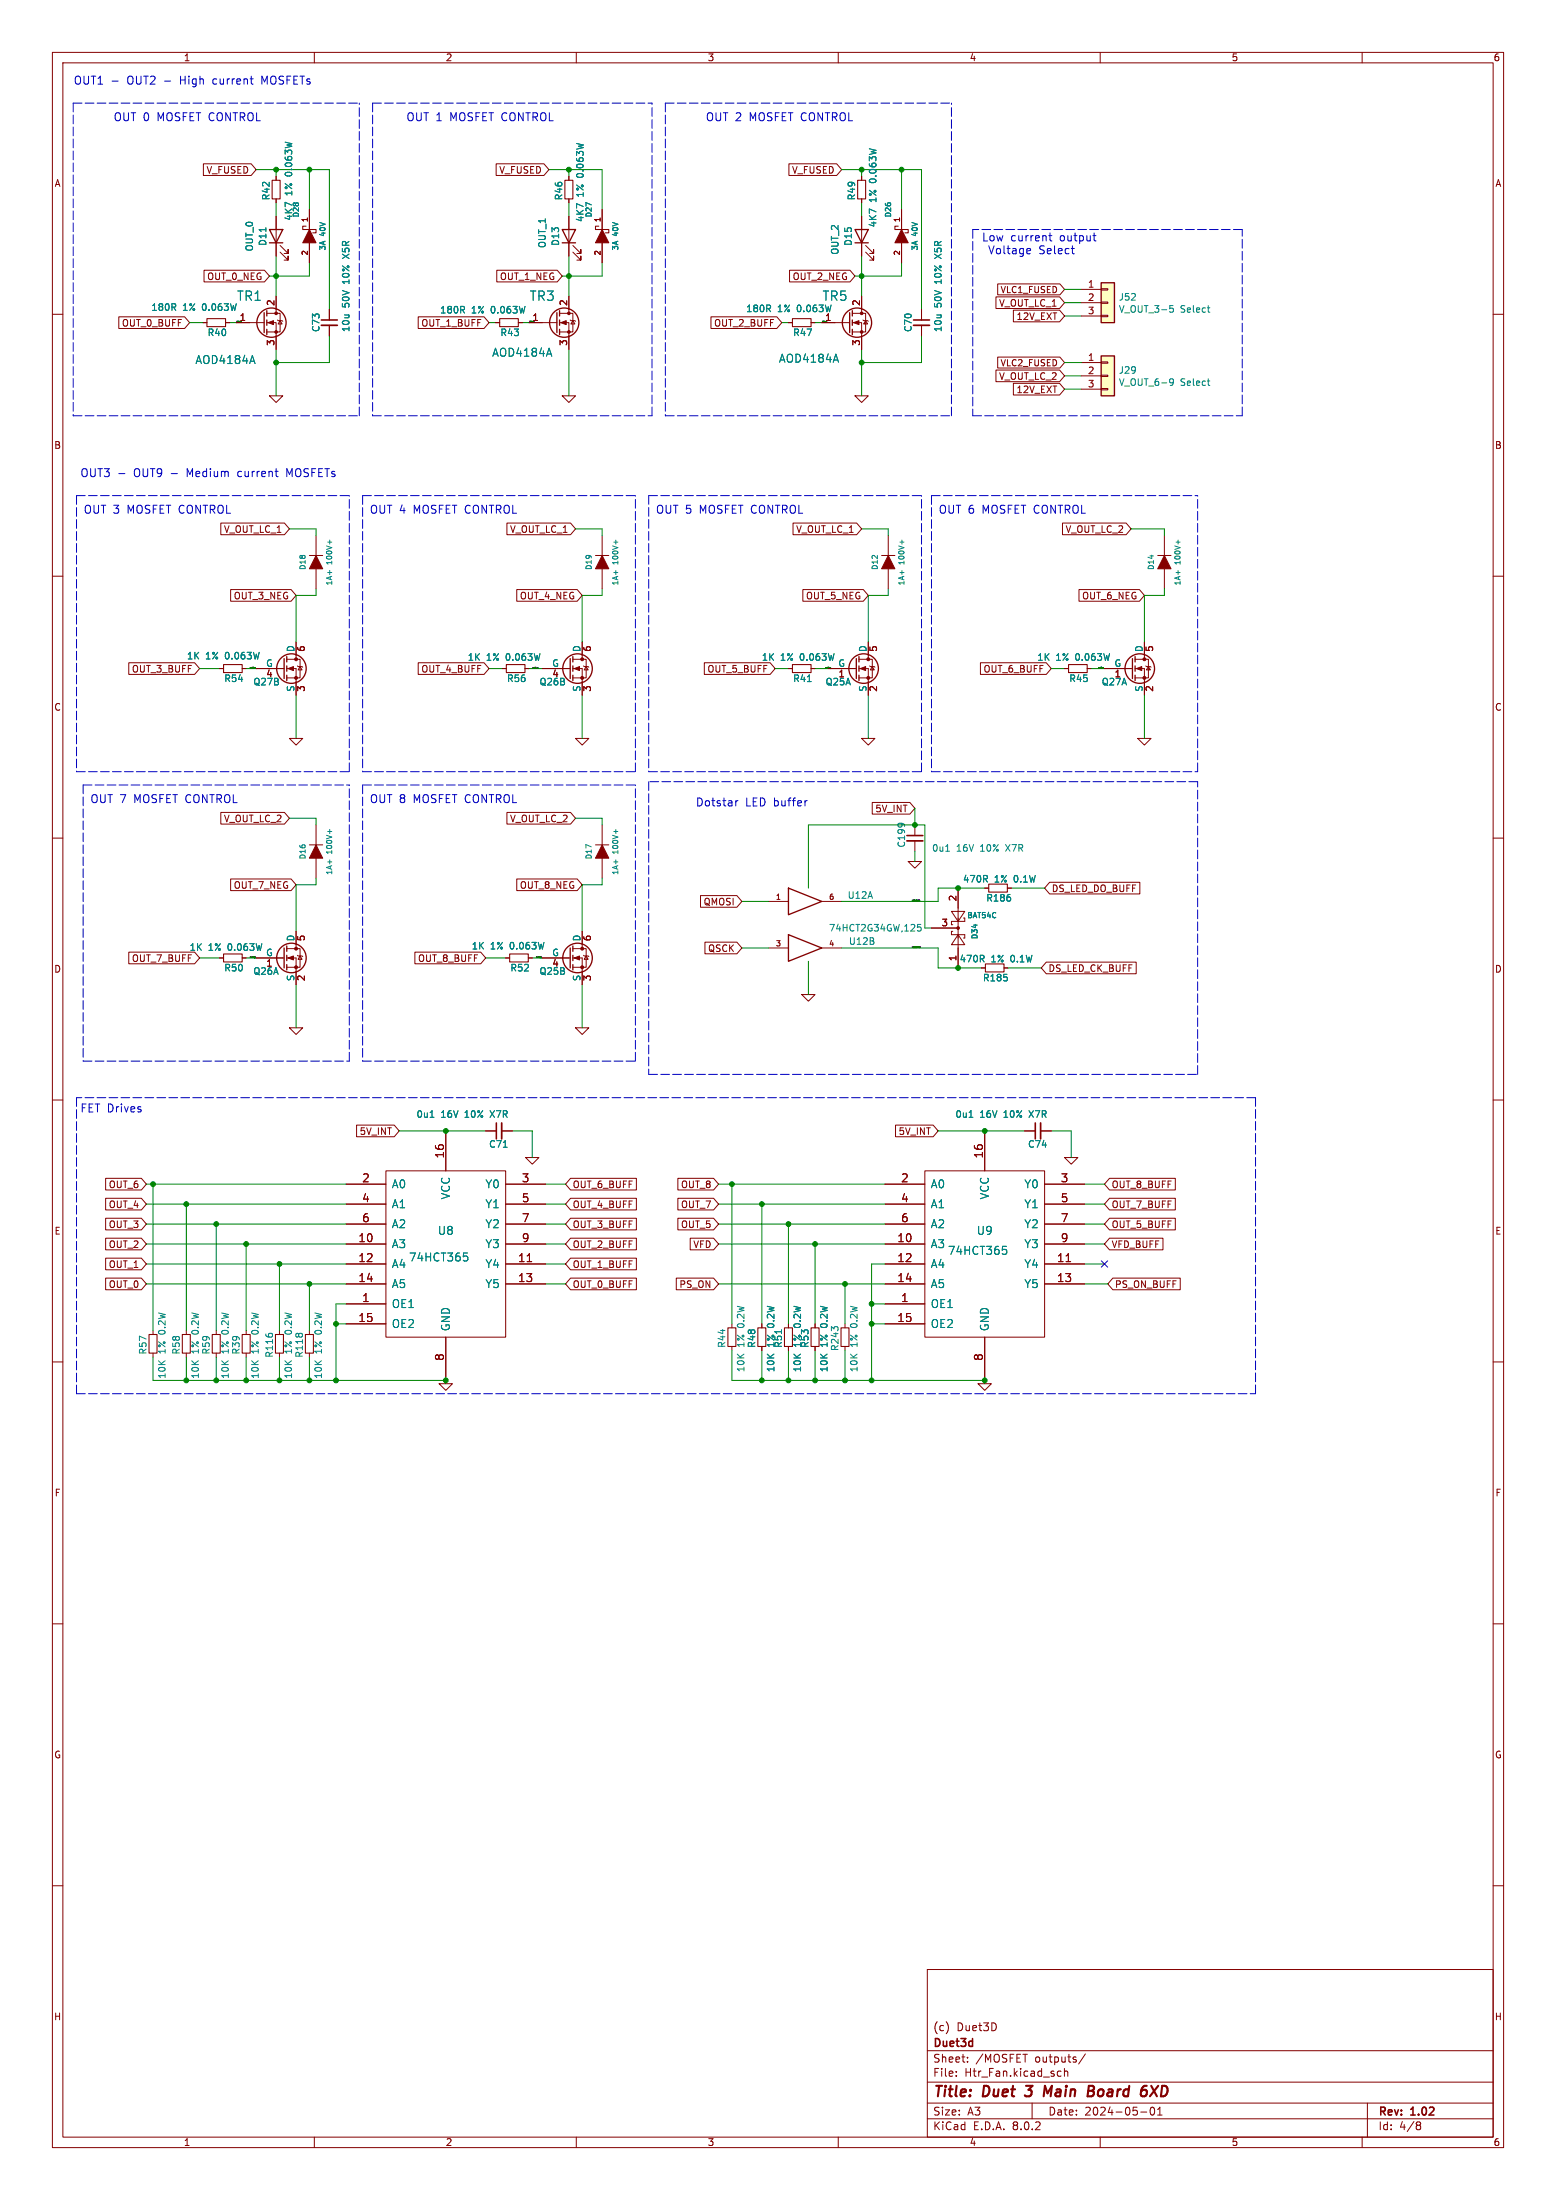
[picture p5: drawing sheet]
<svg xmlns="http://www.w3.org/2000/svg" width="297mm" height="420mm" viewBox="0 0 297 420" stroke-linecap="round" stroke-linejoin="round" font-family="sans-serif">
<g fill="none" stroke="#840000" stroke-width=".19">
<path d="M10 10h277v400h-277zM12 12h273v396h-273zM60 10v2M110 10v2M160 10v2M210 10v2M260 10v2M10 60h2M108.6 41.3v7.6M109.3 48.1l1.6 1.6v-.8v.8h-.8M109.3 46.9l1.6 1.5v-.8v.8h-.8M114.9 40v3.8"/>
<path d="M114.9 46.4v3.8M172.1 40v3.8M172.1 46.4v3.8M175.9 59.1v2M285 60h2M94.6 61.6h.8M98.9 61.6h.8M107.3 75.6h2.6l-1.3 1.2zM150.5 61.6h.8M154.8 61.6h.8M175.9 62.1v2M10 110h2"/>
<path d="M59.1 106h2.5M60.3 102.2v3.8M60.3 108.6v3.8M113.7 106h2.5M114.9 102.2v3.8M114.9 108.6v3.8M221 106h2.5M222.2 102.2v3.8M222.2 108.6v3.8M285 110h2M41.9 127.6h.8M46.2 127.6h.8"/>
<path d="M95.9 127.6h.7M100.2 127.6h.8M103.5 127.6h5.1M108.6 127.6h.2M109.3 127.6h1.8v5.1M109.3 125.9h1.8M111.1 125.9h.8v3.5h-2.6M111.1 122.6v3.3M111.4 127.1l1 .3M111.9 127.3l.4 .6h-.8zM203.2 127.6h.8M207.5 127.6h.8"/>
<path d="M210.8 127.6h5.1M216 127.6h.2M216.7 127.6h1.7v5.1M216.7 125.9h1.7M218.4 125.9h.8v3.5h-2.5M218.4 122.6v3.3M218.7 127.1l1 .3M219.2 127.3l.4 .6h-.8zM10 160h2M55.2 141h2.6l-1.3 1.2zM60.3 157.5v3.8M109.9 141h2.5l-1.3 1.2z"/>
<path d="M114.9 157.5v3.8M217.2 141h2.5l-1.3 1.2zM285 160h2M56.5 177.8v3.3M59.1 161.3h2.5M60.3 163.8v3.8M113.7 161.3h2.5M114.9 163.8v3.8M146.7 172.1h3.8M156.8 172.1h3.9M177.8 177.2h5.1M181.6 174h2.5l-1.2 1.9z"/>
<path d="M181.9 177.8h-.3v.6h2.5v.7h-.2M182.9 178.4l1.2 1.9h-2.5zM182.9 169.5v15.3M183.9 175.3h.2M184.1 175.9h-2.5v.6h.3M41.9 182.9h.8M46.2 182.9h.8M48.9 182.9h5.1M54 182.9h.2M54.7 182.9h1.8v5.1M54.7 181.1h1.8M55.2 196.2h2.6l-1.3 1.3z"/>
<path d="M56.5 181.1h.8v3.6h-2.6M56.8 182.4l1 .2M57.3 182.5l.4 .6h-.8zM96.5 182.9h.8M100.8 182.9h.8M109.9 196.2h2.5l-1.3 1.3zM146.7 181h3.8M153 189.9h2.6l-1.3 1.2zM156.8 181h3.9M10 210h2M188 215.9v7.6M195.6 215.9h2"/>
<path d="M198.6 215.9h2.1M285 210h2M168.9 237.5h7.6M168.9 226.1h7.6M168.9 229.9h7.6M168.9 233.7h7.6M176.5 223.5h22.9v31.8h-22.9zM199.4 237.5h7.6M199.4 226.1h7.6M199.4 229.9h7.6M199.4 233.7h7.6M203.2 221h2.5l-1.2 1.3z"/>
<path d="M10 260h2M35.6 254v.8M35.6 258.3v.8M41.3 254v.8M41.3 258.3v.8M47 254v.8M47 258.3v.8M53.3 254v.8M53.3 258.3v.8M145.4 252.7v.8M145.4 257v.8M150.5 252.7v.8"/>
<path d="M150.5 257v.8M155.6 252.7v.8M155.6 257v.8M161.3 252.7v.8M161.3 257v.8M168.9 248.9h7.6M168.9 241.3h7.6M168.9 245.1h7.6M168.9 252.7h7.6M188 255.3v7.6M199.4 241.3h7.6M199.4 245.1h7.6"/>
<path d="M203.5 240.9h.9M285 260h2M186.7 264.2h2.5l-1.2 1.2zM10 310h2M285 310h2M10 360h2M177 376h108v32h-108zM285 360h2M177 397.5h108M177 391.5h108M181 386.6v1M182.5 396.2v.2"/>
<path d="M182.5 395.4v.2M184.7 393.5v.2M184.7 392.7v.2M202 396.3h.5M202 395.4h.5M203.2 395.5l.2-.1h.3l.1 1M203.2 394.9v1.5M207.2 392.1l-1.3 1.9M60 408v2M110 408v2M160 408v2M177 404.5h108"/>
<path d="M177 401.5h108M197 401.5v3M210 408v2M217.7 403.2h1.2M219.7 402.4l.2-.1a.8 .8 0 0 1 .5 .7 .8 .8 0 0 1-.5 .8l-.2-.2-.2-.4zM221 403.8h.8M221 402.7l.4-.4v1.5M260 408v2M261 401.5v6.5M270.6 405.1h.3l.3 .3-.3 .3M270.6 405.7h.3M270.9 405.7l.2 .2 .1 .4-.3 .3h-.3"/>
</g>
<path d="M195.8 398.2h1.3M200.8 398.2l-.9 1.4-.4-1.4-.3 2M207.7 399.1h.7M207.8 398.2l.9 .1a.51 .51 0 0 1 .1 .5 .51 .51 0 0 1-.4 .3M208.4 399.1l.3 .1a.58 .58 0 0 1-.4 1h-.7M219.7 398.2l1.1 2M221.1 398.2l-1.6 2M195.6 400l.3 .2" fill="none" stroke="#840000" stroke-width=".4"/>
<g fill="none" stroke="#840000" stroke-width=".2">
<path d="M114.3 43.2h-.6v.6h2.5v.7h-.6M171.4 43.2h-.6v.6h2.6v.7h-.7M95.4 60.8h3.5v1.6h-3.5zM151.3 60.8h3.5v1.6h-3.5zM42.7 126.9h3.5v1.5h-3.5zM96.6 126.9h3.6v1.5h-3.6zM204 126.9h3.5v1.5h-3.5zM42.7 182.1h3.5v1.5h-3.5zM97.3 182.1h3.5v1.5h-3.5zM34.8 254.8h1.5v3.5h-1.5zM40.5 254.8h1.5v3.5h-1.5zM46.2 254.8h1.6v3.5h-1.6z"/>
<path d="M52.6 254.8h1.5v3.5h-1.5zM144.7 253.5h1.5v3.5h-1.5zM149.7 253.5h1.6v3.5h-1.6zM154.8 253.5h1.5v3.5h-1.5zM160.5 253.5h1.6v3.5h-1.6z"/>
</g>
<g fill="#840000" stroke="#840000" stroke-width=".19">
<path d="M222.2 106l1.3 2.6h-2.5z"/>
<path d="M60.3 106l1.3 2.6h-2.5z"/>
<path d="M114.9 43.8l1.3 2.6h-2.5z"/>
<path d="M55 182.9l1-.4v.8z"/>
<path d="M109.6 127.6l1-.3v.7z"/>
<path d="M216.9 127.6l1-.3v.7z"/>
<path d="M114.9 161.3l1.3 2.5h-2.5z"/>
<path d="M60.3 161.3l1.3 2.5h-2.5z"/>
<path d="M114.9 106l1.3 2.6h-2.5z"/>
<path d="M172.1 43.8l1.3 2.6h-2.6z"/>
<circle cx="182.9" cy="177.2" r=".25"/>
<circle cx="56.5" cy="184.7" r=".28"/>
<circle cx="56.5" cy="181.1" r=".28"/>
<circle cx="111.1" cy="129.4" r=".28"/>
<circle cx="111.1" cy="125.9" r=".28"/>
<circle cx="218.4" cy="129.4" r=".28"/>
<circle cx="218.4" cy="125.9" r=".28"/>
</g>
<path d="M62.9 103.1v.8M117.5 103.1v.8M224.9 103.1v.8M62.9 158.4v.7M117.5 158.4v.7M175.8 176.5h-.6l-.1 .6 .2-.1h.4l.1 .2v.4l-.2 .1-.5-.1M185 213.3h.7M191.4 237.9h.7M191.5 238.5h.4l.3 .3-.2 .6-.5 .1M149.2 253.9v.7" fill="none" stroke="#008484" stroke-width=".19"/>
<g fill="none" stroke="#840000" stroke-width=".25">
<path d="M107.3 43.8h2.6l-1.3 2.6zM107.3 46.4h2.6M108.8 125.7v3.8M109.3 125.3v1.1M109.3 127.1v1M109.3 128.9v1M216.2 125.7v3.8M216.7 125.3v1.1M216.7 127.1v1M216.7 128.9v1M150.5 178.4l6.3 2.6-6.3 2.5zM150.5 169.5l6.3 2.6-6.3 2.5z"/>
<path d="M54.2 181v3.8M54.7 180.6v1M54.7 182.4v1M54.7 184.2v1"/>
<circle cx="110.2" cy="127.6" r="2.82"/>
<circle cx="217.6" cy="127.6" r="2.82"/>
<circle cx="55.6" cy="182.9" r="2.82"/>
</g>
<path d="M174.4 62.1h3M198.6 214.4v3" fill="none" stroke="#840000" stroke-width=".33"/>
<path d="M174.4 61.1h3M197.6 214.4v3" fill="none" stroke="#840000" stroke-width=".3"/>
<path d="M210.2 54h2.5v7.6h-2.5z" fill="#ffffc2"/>
<g fill="none" stroke="#840000" stroke-width=".19">
<path d="M108.6 33.7v.7M108.6 38v.7M206.4 55.2h3.8M206.4 57.8h3.8M210.2 57.7h1.3v.2h-1.3zM210.2 55.1h1.3v.3h-1.3zM206.4 60.3h3.8M210.2 60.2h1.3v.3h-1.3zM150.5 127.6h.8M154.8 127.6h.8M111.1 177.8v3.3M103.5 182.9h5.1"/>
<path d="M108.6 182.9h.2M109.3 182.9h1.8v5.1M109.3 181.1h1.8M111.1 181.1h.8v3.6h-2.6M111.4 182.4l1 .2M111.9 182.5l.4 .6h-.8zM187.3 184.8h.8M191.6 184.8h.8M100.3 221h2.6l-1.3 1.3zM59.1 254v.8M59.1 258.3v.8"/>
</g>
<g fill="none" stroke="#840000" stroke-width=".25">
<path d="M210.2 54h2.5v7.6h-2.5zM108.8 181v3.8M109.3 180.6v1M109.3 182.4v1M109.3 184.2v1"/>
<circle cx="110.2" cy="182.9" r="2.82"/>
</g>
<path d="M223.3 58.3h.6M223.4 58.8h.3l.3 .3-.1 .4-.5 .1M230.4 58.8h.5M230.7 59.5l.2 .1M154.1 130.1h.7" fill="none" stroke="#008484" stroke-width=".19"/>
<g fill="#840000" stroke="#840000" stroke-width=".19">
<path d="M109.6 182.9l1-.4v.8z"/>
<circle cx="111.1" cy="184.7" r=".28"/>
<circle cx="111.1" cy="181.1" r=".28"/>
</g>
<path d="M107.8 34.4h1.5v3.6h-1.5zM151.3 126.9h3.5v1.5h-3.5zM188.1 184h3.5v1.5h-3.5zM58.3 254.8h1.5v3.5h-1.5z" fill="none" stroke="#840000" stroke-width=".2"/>
<path d="M210.2 67.9h2.5v7.7h-2.5z" fill="#ffffc2"/>
<g fill="none" stroke="#840000" stroke-width=".19">
<path d="M38.8 31.3h9.1l1 1.1-1 1.1h-9.1zM52.7 33.7v.7M52.7 38v.7M94.7 31.3h9.1l1 1.1-1 1.1h-9.1zM108.6 33.7v.7M108.6 38v.7M150.6 31.3h9.1l1 1.1-1 1.1h-9.1zM164.5 33.7v.7M164.5 38v.7M38.9 51.6h11.6l.9 1.1-.9 1.1h-11.6zM50.9 59.8h2.6v3.6h-2.6M52.7 41.3v7.6"/>
<path d="M52.7 56.5v3.3M53.5 48.1l1.5 1.6v-.8v.8h-.8M53.5 46.9l1.5 1.5v-.8v.8h-.8M59.1 40v3.8M59.1 46.4v3.8M62.9 59.1v2M94.8 51.6h11.6l.9 1.1-.9 1.1h-11.6zM106.8 59.8h2.5v3.6h-2.5M108.6 41.3v2.5M108.6 46.4v2.5M108.6 56.5v3.3M114.9 40v3.8"/>
<path d="M114.9 46.4v3.8M150.7 51.6h11.5l1 1.1-1 1.1h-11.5zM162.7 59.8h2.5v3.6h-2.5M164.5 41.3v7.6M164.5 56.5v3.3M165.2 48.1l1.6 1.6v-.8v.8h-.8M165.2 46.9l1.6 1.5v-.8v.8h-.8M172.1 40v3.8M172.1 46.4v3.8M175.9 59.1v2M190.1 56.7h12.1l1 1.1-1 1.1h-12.1zM190.4 54.2h11.9l.9 1-.9 1.1h-11.9z"/>
<path d="M193.4 59.2h8.8l1 1.1-1 1.1h-8.8zM22.7 60.5h12.5l1 1.1-1 1.1h-12.5zM38.7 61.6h.8M43.1 61.6h.7M45.1 61.6h5.3M50.9 61.6h1.8v5.1M51.4 75.6h2.6l-1.3 1.2zM53 61.1l1 .2M53.5 61.2l.3 .6h-.7zM62.9 62.1v2M79.8 60.5h12.6l.9 1.1-.9 1.1h-12.6zM94.6 61.6h.8"/>
<path d="M98.9 61.6h.8M101 61.6h5.3M106.8 61.6h1.8v5.1M108.8 61.1l1.1 .2M109.3 61.2l.4 .6h-.7zM135.7 60.5h12.6l.9 1.1-.9 1.1h-12.6zM150.5 61.6h.8M154.8 61.6h.8M156.8 61.6h5.4M162.7 61.6h1.8v5.1M163.2 75.6h2.5l-1.2 1.2zM164.7 61.1l1 .2"/>
<path d="M165.2 61.2l.4 .6h-.8zM175.9 62.1v2M190.1 70.6h12.1l1 1.2-1 1.1h-12.1zM190.4 68.2h11.9l.9 1-.9 1.1h-11.9zM193.4 73.2h8.8l1 1.1-1 1.1h-8.8zM206.4 69.2h3.8M206.4 71.8h3.8M206.4 74.3h3.8M210.2 74.2h1.3v.2h-1.3zM210.2 71.6h1.3v.3h-1.3zM210.2 69.1h1.3v.2h-1.3zM42.1 99.9h12.2l.9 1.1-.9 1.1h-12.2z"/>
<path d="M96.8 99.9h12.1l1 1.1-1 1.1h-12.1zM151.4 99.9h12.1l1 1.1-1 1.1h-12.1zM202.8 99.9h12.1l1 1.1-1 1.1h-12.1zM44 112.6h11.6l.9 1.1-.9 1.1h-11.6zM98.6 112.6h11.6l.9 1.1-.9 1.1h-11.6zM153.2 112.6h11.6l.9 1.1-.9 1.1h-11.6zM168.3 106h2.5M169.5 102.2v3.8M169.5 108.6v3.8M205.9 112.6h11.6l.9 1.1-.9 1.1h-11.6zM24.6 126.5h12.5l1 1.1-1 1.1h-12.5zM41.9 127.6h.8"/>
<path d="M46.2 127.6h.8M48.9 127.6h5.1M54 127.6h.2M54.7 127.6h1.8v5.1M54.7 125.9h1.8M56.5 125.9h.8v3.5h-2.6M56.5 122.6v3.3M56.8 127.1l1 .3M57.3 127.3l.4 .6h-.8zM79.8 126.5h12.6l.9 1.1-.9 1.1h-12.6zM95.9 127.6h.7M100.2 127.6h.8"/>
<path d="M103.5 127.6h5.1M111.1 122.6v2.5M111.1 130.2v2.5M134.4 126.5h12.6l1 1.1-1 1.1h-12.6zM150.5 127.6h.8M154.8 127.6h.8M158.1 127.6h5.1M163.2 127.6h.2M164 127.6h1.7v5.1M164 125.9h1.7M165.7 125.9h.8v3.5h-2.5M165.7 122.6v3.3"/>
<path d="M166 127.1l1 .3M166.5 127.3l.4 .6h-.8zM187.1 126.5h12.6l1 1.1-1 1.1h-12.6zM203.2 127.6h.8M207.5 127.6h.8M210.8 127.6h5.1M218.4 122.6v2.5M218.4 130.2v2.5M42.1 155.1h12.2l.9 1.1-.9 1.1h-12.2zM96.8 155.1h12.1l1 1.1-1 1.1h-12.1zM164.5 141h2.5l-1.3 1.2zM166.5 153.2h7.2l.9 1.1-.9 1.1h-7.2z"/>
<path d="M174.6 157.5v2M44 167.8h11.6l.9 1.1-.9 1.1h-11.6zM56.5 177.8v2.5M98.6 167.8h11.6l.9 1.1-.9 1.1h-11.6zM111.1 177.8v2.5M133.7 171h7l.9 1.1-.9 1.1h-7zM134.6 179.9h6.1l.9 1.1-.9 1.1h-6.1zM173.4 164.5h2.5l-1.3 1.2zM174.6 160.5v2.1M177.8 177.2h5.1M182.9 169.5v3.9M188 169.5h.7"/>
<path d="M192.3 169.5h.7M200.3 168.4h17.3v2.3h-17.3l-.9-1.2zM24.6 181.8h12.5l1 1.1-1 1.1h-12.5zM41.9 182.9h.8M46.2 182.9h.8M48.9 182.9h5.1M56.5 185.4v2.6M79.2 181.8h12.6l.9 1.1-.9 1.1h-12.6zM96.5 182.9h.8M100.8 182.9h.8M103.5 182.9h5.1M111.1 185.4v2.6"/>
<path d="M182.9 181v3.8M187.3 184.8h.8M191.6 184.8h.8M199.7 183.7h17.2v2.2h-17.2l-.9-1.1zM68.1 214.8h7.1l1 1.1-1 1.1h-7.1zM85.1 215.9v7.6M92.7 215.9h2M95.8 215.9h2M170.9 214.8h7.2l1 1.1-1 1.1h-7.2zM188 215.9v7.6M195.6 215.9h2M198.6 215.9h2.1"/>
<path d="M20.2 236.4h6.8l.9 1.1-.9 1.1h-6.8zM20.2 228.8h6.8l.9 1.1-.9 1.1h-6.8zM20.2 232.6h6.8l.9 1.1-.9 1.1h-6.8zM20.2 224.9h6.8l.9 1.2-.9 1.1h-6.8zM66 237.5h7.7M66 226.1h7.7M66 229.9h7.7M66 233.7h7.7M73.7 223.5h22.8v31.8h-22.8zM96.5 237.5h7.6M96.5 226.1h7.6M96.5 229.9h7.6"/>
<path d="M96.5 233.7h7.6M108.9 224.9h12.6v2.3h-12.6l-1-1.1zM108.9 228.8h12.6v2.2h-12.6l-1-1.1zM108.9 236.4h12.6v2.2h-12.6l-1-1.1zM108.9 232.6h12.6v2.2h-12.6l-1-1.1zM129.4 224.9h6.8l1 1.2-1 1.1h-6.8zM129.4 228.8h6.8l1 1.1-1 1.1h-6.8zM129.4 232.6h6.8l1 1.1-1 1.1h-6.8zM131.7 236.4h4.5l1 1.1-1 1.1h-4.5zM168.9 237.5h7.6M168.9 226.1h7.6M168.9 229.9h7.6"/>
<path d="M168.9 233.7h7.6M199.4 237.5h7.6M199.4 226.1h7.6M199.4 229.9h7.6M199.4 233.7h7.6M211.8 236.4h10.2v2.2h-10.2l-1-1.1zM211.8 232.6h12.5v2.2h-12.5l-1-1.1zM211.8 224.9h12.5v2.3h-12.5l-1-1.1zM211.8 228.8h12.5v2.2h-12.5l-1-1.1zM20.2 244h6.8l.9 1.1-.9 1.1h-6.8zM20.2 240.2h6.8l.9 1.1-.9 1.1h-6.8zM29.2 254v.8"/>
<path d="M29.2 258.3v.8M66 248.9h7.7M66 241.3h7.7M66 245.1h7.7M66 252.7h7.7M85.1 255.3v7.6M96.5 241.3h7.6M96.5 245.1h7.6M100.6 240.9h.9M108.9 240.2h12.6v2.2h-12.6l-1-1.1zM108.9 244h12.6v2.2h-12.6l-1-1.1zM129.1 244h7.1l1 1.1-1 1.1h-7.1z"/>
<path d="M139.7 252.7v.8M139.7 257v.8M145.4 252.7v.8M145.4 257v.8M150.5 252.7v.8M150.5 257v.8M155.6 252.7v.8M155.6 257v.8M168.9 248.9h7.6M168.9 241.3h7.6M168.9 245.1h7.6M168.9 252.7h7.6"/>
<path d="M188 255.3v7.6M199.4 241.3h7.6M199.4 245.1h7.6M203.5 240.9h.9M212.4 244h12.9v2.2h-12.9l-.9-1.1zM83.8 264.2h2.6l-1.3 1.2z"/>
</g>
<g fill="none" stroke="#840000" stroke-width=".25">
<path d="M50.4 59.7v3.8M50.9 59.3v1M51.4 43.8h2.6l-1.3 2.6zM51.4 46.4h2.6M106.3 59.7v3.8M106.8 59.3v1M162.2 59.7v3.8M162.7 59.3v1M163.2 43.8h2.5l-1.2 2.6zM163.2 46.4h2.5M50.9 61.1v1M50.9 62.9v1"/>
<path d="M106.8 61.1v1M106.8 62.9v1M162.7 61.1v1M162.7 62.9v1M210.2 67.9h2.5v7.7h-2.5zM54.2 125.7v3.8M54.7 125.3v1.1M54.7 127.1v1M54.7 128.9v1M163.4 125.7v3.8M164 125.3v1.1M164 127.1v1"/>
<path d="M164 128.9v1"/>
<circle cx="51.8" cy="61.6" r="2.79"/>
<circle cx="107.7" cy="61.6" r="2.79"/>
<circle cx="163.6" cy="61.6" r="2.79"/>
<circle cx="55.6" cy="127.6" r="2.82"/>
<circle cx="164.8" cy="127.6" r="2.82"/>
</g>
<g fill="none" stroke="#008484" stroke-width=".19">
<path d="M50.7 43.5v.7M48.2 67.9l.5 1.5M104.8 66.5l.5 1.5M159.5 67.6l.6 1.5M223.4 72.4l.3-.1 .3 .3a.84 .84 0 0 1-.4 1h-.2M224 72.9l-.3 .2-.3-.1M230.4 72.7h.5M230.7 73.5l.2 .1M172.2 103.1v.8M154.1 130.1h.7M180.5 162.5h.7M82.1 213.3h.7"/>
<path d="M96.1 219h.7M185 213.3h.7M88.5 239.2h.7M88.6 239.8h.4l.3 .3-.1 .6h-.6M191.4 237.9h.7M191.5 238.5h.4l.3 .3-.2 .6-.5 .1M149.2 253.9v.7"/>
</g>
<path d="M51.9 34.4h1.6v3.6h-1.6zM163.7 34.4h1.5v3.6h-1.5zM58.4 43.2h-.6v.6h2.5v.7h-.6M39.5 60.8h3.6v1.6h-3.6zM188.7 168.8h3.6v1.5h-3.6zM28.4 254.8h1.6v3.5h-1.6zM138.9 253.5h1.6v3.5h-1.6z" fill="none" stroke="#840000" stroke-width=".2"/>
<g fill="#840000" stroke="#840000" stroke-width=".19">
<path d="M164.2 127.6l1-.3v.7z"/>
<path d="M169.5 106l1.3 2.6h-2.5z"/>
<path d="M107.1 61.6l1-.4v.8z"/>
<path d="M162.9 61.6l1.1-.4v.8z"/>
<path d="M55 127.6l1-.3v.7z"/>
<path d="M59.1 43.8l1.2 2.6h-2.5z"/>
<path d="M51.2 61.6l1-.4v.8z"/>
<circle cx="165.7" cy="129.4" r=".28"/>
<circle cx="165.7" cy="125.9" r=".28"/>
<circle cx="108.6" cy="63.4" r=".25"/>
<circle cx="108.6" cy="59.8" r=".25"/>
<circle cx="164.5" cy="63.4" r=".25"/>
<circle cx="164.5" cy="59.8" r=".25"/>
<circle cx="56.5" cy="129.4" r=".28"/>
<circle cx="56.5" cy="125.9" r=".28"/>
<circle cx="52.7" cy="63.4" r=".25"/>
<circle cx="52.7" cy="59.8" r=".25"/>
</g>
<path d="M61.3 62.1h3.1M173.1 160.5h3M95.8 214.4v3" fill="none" stroke="#840000" stroke-width=".33"/>
<path d="M61.3 61.1h3.1M173.1 159.5h3M94.7 214.4v3" fill="none" stroke="#840000" stroke-width=".3"/>
<g fill="none" stroke="#000" stroke-width=".19">
<path d="M48.6 127.6h.1M48.6 127.4v.1M48.6 127.4h.1M48.7 127.4h-.1M48.7 127.4h.1M48.7 127.4v.2M48.7 127.6h.1M102.6 127.6h.1M102.6 127.4v.1M102.6 127.4h.1M102.7 127.6h-.1M102.7 127.4v.2"/>
<path d="M158.5 127.5h.1M158.5 127.6h.1M158.5 127.4v.1M158.5 127.4h.1M158.5 127.4v.2M210.5 127.5h.1M210.5 127.5v.1M210.5 127.4v.1M210.5 127.6h.1M210.6 127.6h.1M210.6 127.4h.1M210.6 127.4h-.1"/>
<path d="M210.6 127.6h-.1M210.6 127.4v.2M175.5 172h.1M175.5 171.8l.1 .2M48.6 182.7v.1M48.6 182.9h.1M48.6 182.8h.1M48.6 182.7h.1M48.7 182.7h.1M48.7 182.9h.1M48.7 182.7v.1M48.7 182.8v.1"/>
<path d="M48.7 182.8h.1M103.2 182.8h.1M103.2 182.9h.1M103.2 182.7v.1M103.2 182.7h.1M103.3 182.7v.1M103.3 182.9h.1M103.3 182.8v.1M103.3 182.8h.1M175.5 180.9h.1M175.5 180.7h.1M175.5 180.8h.1"/>
<path d="M175.6 180.7h.1M175.6 180.8h.1M175.6 180.9h.1M175.6 180.7v.1M175.6 180.8v.1"/>
</g>
<g fill="none" stroke="#0000c2" stroke-width=".19">
<path d="M21.4 15.5h1.2M47.7 15h.6M48.2 16.1h.1M196.2 47.4l.4 .1 .1 .3-.7 .1M196.6 48.4l-.4 .1M200.2 45h.6M200.4 44.5v1.3l.4 .2M204.5 47.4h.6M204.9 48.5h.2M208.6 45h.6M208.8 45.8l.4 .2M22.7 90.4h1.1"/>
<path d="M52.5 90h.6M52.9 91h.2M140.4 152.8v1.1M140.9 152.8l-.3 .1-.2 .2M154.1 152.8l-.3 .1"/>
</g>
<g fill="none" stroke="#0000c2" stroke-width=".19" stroke-dasharray="1.7 .6">
<path d="M14 19.7v59.7M14 19.7h54.6M71.1 19.7v59.7M71.1 19.7h53.4M127 19.7v59.7M127 19.7h54.6M185.7 43.8v35.6M237.1 43.8h-51.4M14 79.4h54.6M68.6 79.4v-59.7M71.1 79.4h53.4M124.5 79.4v-59.7"/>
<path d="M127 79.4h54.6M181.6 79.4v-59.7M185.7 79.4h51.4M237.1 79.4v-35.6M14.6 94.6h52.1M14.6 94.6v52.7M69.2 94.6h52.1M69.2 94.6v52.7M123.8 94.6h52.1M123.8 94.6v52.7M177.8 94.6v52.7M177.8 94.6h50.8"/>
<path d="M14.6 147.3h52.1M15.9 149.9h50.8M15.9 149.9v52.7M66.7 147.3v-52.7M69.2 149.9h52.1M69.2 149.9v52.7M69.2 147.3h52.1M121.3 147.3v-52.7M123.8 149.2v55.9M123.8 147.3h52.1M175.9 147.3v-52.7M177.8 147.3h50.8"/>
<path d="M228.6 147.3v-52.7M228.6 149.2h-104.8M14.6 209.6v56.5M15.9 202.6h50.8M66.7 202.6v-52.7M69.2 202.6h52.1M121.3 202.6v-52.7M123.8 205.1h104.8M228.6 205.1v-55.9M239.6 209.6h-225M14.6 266.1h225M239.6 266.1v-56.5"/>
</g>
<g fill="none" stroke="#008400" stroke-width=".19">
<path d="M48.9 32.4h14v26.7M52.7 32.4v1.3M52.7 38.7v2.6M59.1 32.4v7.6M104.8 32.4h10.1v7.6M108.6 32.4v1.3M108.6 38.7v2.6M160.7 32.4h15.2v26.7M164.5 32.4v1.3M164.5 38.7v2.6M172.1 32.4v7.6M52.7 48.9v7.6"/>
<path d="M59.1 50.2v2.5h-7.7M108.6 48.9v7.6M114.9 50.2v2.5h-7.6M164.5 48.9v7.6M172.1 50.2v2.5h-8.9M203.2 55.2h3.2M203.2 57.8h3.2M36.2 61.6h2.5M43.8 61.6h1.3M52.7 66.7v8.9M62.9 64.1v5.1h-10.2M93.3 61.6h1.3"/>
<path d="M99.7 61.6h1.3M108.6 66.7v8.9M149.2 61.6h1.3M155.6 61.6h1.2M164.5 66.7v8.9M175.9 64.1v5.1h-11.4M203.2 69.2h3.2M203.2 74.3h3.2M203.2 71.8h3.2M203.2 60.3h3.2M55.2 101h5.1v1.2M60.3 112.4v1.3h-3.8v8.9"/>
<path d="M109.9 101h5v1.2M114.9 112.4v1.3h-3.8v8.9M164.5 101h5v1.2M169.5 112.4v1.3h-3.8v8.9M215.9 101h6.3v1.2M222.2 112.4v1.3h-3.8v8.9M38.1 127.6h3.8M47 127.6h1.9M56.5 132.7v8.3M93.3 127.6h2.6M101 127.6h2.5M111.1 132.7v8.3"/>
<path d="M148 127.6h2.5M155.6 127.6h2.5M165.7 132.7v8.3M200.7 127.6h2.5M208.3 127.6h2.5M218.4 132.7v8.3M55.2 156.2h5.1v1.3M109.9 156.2h5v1.3M174.6 154.3v3.2M60.3 167.6v1.3h-3.8v8.9M114.9 167.6v1.3h-3.8v8.9M141.6 172.1h5.1"/>
<path d="M154.3 169.5v-12h22.2v19.7h1.3M174.6 162.6v1.9M188 169.5h-8.9v2.6h-18.4M193 169.5h6.4M38.1 182.9h3.8M47 182.9h1.9M56.5 188v8.2M92.7 182.9h3.8M101.6 182.9h1.9M111.1 188v8.2M141.6 181h5.1M154.3 183.5v6.4"/>
<path d="M160.7 181h18.4v3.8h8.2M192.4 184.8h6.4M76.2 215.9h16.5M97.8 215.9h3.8v5.1M179.1 215.9h16.5M200.7 215.9h3.8v5.1M27.9 226.1h38.1M27.9 233.7h38.1M27.9 237.5h38.1M27.9 229.9h38.1M29.2 226.1v27.9M35.6 229.9v24.1"/>
<path d="M41.3 233.7v20.3M47 237.5v16.5M104.1 226.1h3.8M104.1 233.7h3.8M104.1 237.5h3.8M104.1 229.9h3.8M137.2 226.1h31.7M137.2 233.7h31.7M137.2 237.5h31.7M137.2 229.9h31.7M139.7 226.1v26.6M145.4 229.9v22.8"/>
<path d="M150.5 233.7v19M155.6 237.5v15.2M207 226.1h3.8M207 233.7h3.8M207 237.5h3.8M207 229.9h3.8M27.9 245.1h38.1M27.9 241.3h38.1M29.2 259.1v4.4h55.9M35.6 259.1v4.4M41.3 259.1v4.4M47 259.1v4.4"/>
<path d="M53.3 241.3v12.7M53.3 259.1v4.4M59.1 245.1v8.9M59.1 259.1v4.4M64.1 252.7h1.9M66 248.9h-1.9v14.6M104.1 245.1h3.8M104.1 241.3h3.8M137.2 245.1h31.7M139.7 257.8v5.7h48.3M145.4 257.8v5.7M150.5 257.8v5.7"/>
<path d="M155.6 257.8v5.7M161.3 245.1v7.6M161.3 257.8v5.7M166.4 252.7h2.5M166.4 248.9h2.5M168.9 241.3h-2.5v22.2M207 245.1h4.5M207 241.3h3.8M85.1 262.9v1.3M188 262.9v1.3"/>
</g>
<path d="M210.2 240.7l1.2 1.2M211.4 240.7l-1.2 1.2" fill="none" stroke="#000084" stroke-width=".19"/>
<g fill="#008400" stroke="#008400" stroke-width=".19">
<circle cx="188" cy="215.9" r=".46"/>
<circle cx="188" cy="263.5" r=".46"/>
<circle cx="47" cy="237.5" r=".46"/>
<circle cx="41.3" cy="233.7" r=".46"/>
<circle cx="35.6" cy="229.9" r=".46"/>
<circle cx="29.2" cy="226.1" r=".46"/>
<circle cx="155.6" cy="263.5" r=".46"/>
<circle cx="150.5" cy="263.5" r=".46"/>
<circle cx="145.4" cy="263.5" r=".46"/>
<circle cx="150.5" cy="233.7" r=".46"/>
<circle cx="145.4" cy="229.9" r=".46"/>
<circle cx="139.7" cy="226.1" r=".46"/>
<circle cx="85.1" cy="215.9" r=".46"/>
<circle cx="64.1" cy="263.5" r=".46"/>
<circle cx="64.1" cy="252.7" r=".46"/>
<circle cx="85.1" cy="263.5" r=".46"/>
<circle cx="182.9" cy="184.8" r=".46"/>
<circle cx="41.3" cy="263.5" r=".46"/>
<circle cx="47" cy="263.5" r=".46"/>
<circle cx="53.3" cy="263.5" r=".46"/>
<circle cx="53.3" cy="241.3" r=".46"/>
<circle cx="59.1" cy="245.1" r=".46"/>
<circle cx="59.1" cy="263.5" r=".46"/>
<circle cx="35.6" cy="263.5" r=".46"/>
<circle cx="166.4" cy="263.5" r=".46"/>
<circle cx="161.3" cy="245.1" r=".46"/>
<circle cx="166.4" cy="252.7" r=".46"/>
<circle cx="166.4" cy="248.9" r=".46"/>
<circle cx="155.6" cy="237.5" r=".46"/>
<circle cx="161.3" cy="263.5" r=".46"/>
<circle cx="52.7" cy="69.2" r=".46"/>
<circle cx="52.7" cy="52.7" r=".46"/>
<circle cx="164.5" cy="69.2" r=".46"/>
<circle cx="108.6" cy="32.4" r=".46"/>
<circle cx="108.6" cy="52.7" r=".46"/>
<circle cx="182.9" cy="169.5" r=".46"/>
<circle cx="174.6" cy="157.5" r=".46"/>
<circle cx="172.1" cy="32.4" r=".46"/>
<circle cx="164.5" cy="32.4" r=".46"/>
<circle cx="164.5" cy="52.7" r=".46"/>
<circle cx="59.1" cy="32.4" r=".46"/>
<circle cx="52.7" cy="32.4" r=".46"/>
</g>
<g font-size="2.8" fill="#840000">
<text x="178" y="400.9">Title:</text>
<text x="187.7" y="400.9">Duet</text>
<text x="196.6" y="400.9">3</text>
<text x="200.9" y="400.9">Main</text>
<text x="210.1" y="400.9">Board</text>
<text x="221" y="400.9">6XD</text>
</g>
<g font-size="2.5" fill="#008484">
<text x="45.2" y="57.6">TR1</text>
<text x="101" y="57.6">TR3</text>
<text x="156.9" y="57.6">TR5</text>
</g>
<g font-size="2.1" fill="#0000c2">
<text x="14" y="16.3">OUT1 -</text>
<text x="24.3" y="16.3">OUT2 -</text>
<text x="34.6" y="16.3">High</text>
<text x="41" y="16.3">current</text>
<text x="50.4" y="16.3">MOSFETs</text>
<text x="21.6" y="23.2">OUT 0</text>
<text x="30" y="23.2">MOSFET CONTROL</text>
<text x="77.5" y="23.2">OUT 1</text>
<text x="85.9" y="23.2">MOSFET CONTROL</text>
<text x="134.6" y="23.2">OUT 2</text>
<text x="143.1" y="23.2">MOSFET CONTROL</text>
<text x="187.3" y="46.2">Low</text>
<text x="192.8" y="46.2">current</text>
<text x="202.3" y="46.2">output</text>
<text x="188.6" y="48.6">Voltage</text>
<text x="198.4" y="48.6">Select</text>
<text x="15.2" y="91.2">OUT3 -</text>
<text x="25.6" y="91.2">OUT9 -</text>
<text x="35.9" y="91.2">Medium</text>
<text x="45.8" y="91.2">current</text>
<text x="55.2" y="91.2">MOSFETs</text>
<text x="15.9" y="98.2">OUT 3</text>
<text x="24.3" y="98.2">MOSFET CONTROL</text>
<text x="70.5" y="98.2">OUT 4</text>
<text x="78.9" y="98.2">MOSFET CONTROL</text>
<text x="125.1" y="98.2">OUT 5</text>
<text x="133.5" y="98.2">MOSFET CONTROL</text>
<text x="179.1" y="98.2">OUT 6</text>
<text x="187.5" y="98.2">MOSFET CONTROL</text>
<text x="17.1" y="153.4">OUT 7</text>
<text x="25.6" y="153.4">MOSFET CONTROL</text>
<text x="70.5" y="153.4">OUT 8</text>
<text x="78.9" y="153.4">MOSFET CONTROL</text>
<text x="132.7" y="154.1">Dotstar</text>
<text x="142.2" y="154.1">LED buffer</text>
<text x="15.2" y="212.5">FET Drives</text>
</g>
<g font-size="2.1" fill="#008484">
<text x="37.2" y="69.7">AOD4184A</text>
<text x="93.8" y="68.3">AOD4184A</text>
<text x="148.6" y="69.4">AOD4184A</text>
<text x="74.7" y="227.1">A0</text>
<text x="92.6" y="227.1">Y0</text>
<text x="177.5" y="227.1">A0</text>
<text x="195.5" y="227.1">Y0</text>
<text x="74.7" y="230.9">A1</text>
<text x="86.1" y="229" transform="rotate(-90 86.1 229)">VCC</text>
<text x="92.6" y="230.9">Y1</text>
<text x="177.5" y="230.9">A1</text>
<text x="189" y="229" transform="rotate(-90 189 229)">VCC</text>
<text x="195.5" y="230.9">Y1</text>
<text x="74.7" y="238.5">A3</text>
<text x="74.7" y="234.7">A2</text>
<text x="83.5" y="235.9">U8</text>
<text x="92.6" y="234.7">Y2</text>
<text x="92.6" y="238.5">Y3</text>
<text x="177.5" y="238.5">A3</text>
<text x="177.5" y="234.7">A2</text>
<text x="180.8" y="239.8">74HCT365</text>
<text x="186.4" y="235.9">U9</text>
<text x="195.5" y="234.7">Y2</text>
<text x="195.5" y="238.5">Y3</text>
<text x="74.7" y="242.3">A4</text>
<text x="78" y="241">74HCT365</text>
<text x="92.6" y="242.3">Y4</text>
<text x="177.5" y="242.3">A4</text>
<text x="195.5" y="242.3">Y4</text>
<text x="74.7" y="249.9">OE1</text>
<text x="74.7" y="246.1">A5</text>
<text x="92.6" y="246.1">Y5</text>
<text x="177.5" y="249.9">OE1</text>
<text x="177.5" y="246.1">A5</text>
<text x="195.5" y="246.1">Y5</text>
<text x="74.7" y="253.7">OE2</text>
<text x="86.1" y="254.3" transform="rotate(-90 86.1 254.3)">GND</text>
<text x="177.5" y="253.7">OE2</text>
<text x="189" y="254.3" transform="rotate(-90 189 254.3)">GND</text>
</g>
<g font-size="2.1" fill="#840000">
<text x="84.8" y="221.2" transform="rotate(-90 84.8 221.2)">16</text>
<text x="187.7" y="221.2" transform="rotate(-90 187.7 221.2)">16</text>
<text x="69" y="225.8">2</text>
<text x="99.5" y="225.8">3</text>
<text x="171.9" y="225.8">2</text>
<text x="202.4" y="225.8">3</text>
<text x="69" y="229.6">4</text>
<text x="69" y="233.4">6</text>
<text x="99.5" y="229.6">5</text>
<text x="99.5" y="233.4">7</text>
<text x="171.9" y="229.6">4</text>
<text x="171.9" y="233.4">6</text>
<text x="202.4" y="229.6">5</text>
<text x="202.4" y="233.4">7</text>
<text x="68.3" y="237.2">10</text>
<text x="99.5" y="237.2">9</text>
<text x="171.2" y="237.2">10</text>
<text x="202.4" y="237.2">9</text>
<text x="68.3" y="241">12</text>
<text x="68.3" y="244.9">14</text>
<text x="98.8" y="241">11</text>
<text x="98.8" y="244.9">13</text>
<text x="171.2" y="241">12</text>
<text x="171.2" y="244.9">14</text>
<text x="201.7" y="241">11</text>
<text x="201.7" y="244.9">13</text>
<text x="69" y="248.7">1</text>
<text x="171.9" y="248.7">1</text>
<text x="68.3" y="252.5">15</text>
<text x="171.2" y="252.5">15</text>
<text x="84.8" y="259.9" transform="rotate(-90 84.8 259.9)">8</text>
<text x="187.7" y="259.9" transform="rotate(-90 187.7 259.9)">8</text>
<text x="178" y="388">(c)</text>
<text x="182.6" y="388">Duet3D</text>
<text x="178" y="394">Sheet:</text>
<text x="178" y="391.2">Duet3d</text>
<text x="186.2" y="394">/MOSFET</text>
<text x="197.6" y="394">outputs/</text>
<text x="178" y="396.7">File:</text>
<text x="184.1" y="396.7">Htr_Fan.kicad_sch</text>
<text x="178" y="406.9">KiCad</text>
<text x="178" y="404.1">Size:</text>
<text x="184.7" y="404.1">A3</text>
<text x="185.7" y="406.9">E.D.A.</text>
<text x="193.3" y="406.9">8.0.2</text>
<text x="200" y="404.1">Date:</text>
<text x="207" y="404.1">2024-05-01</text>
<text x="263" y="404.3">Rev:</text>
<text x="263" y="406.9">Id:</text>
<text x="267.1" y="406.9">4/8</text>
<text x="269.4" y="404.3">1.02</text>
</g>
<g font-size="1.8" fill="#840000">
<text x="35" y="11.9">1</text>
<text x="85" y="11.9">2</text>
<text x="135" y="11.9">3</text>
<text x="185" y="11.9">4</text>
<text x="235" y="11.9">5</text>
<text x="285" y="11.9">6</text>
<text x="10.3" y="35.9">A</text>
<text x="39.3" y="33.3">V_FUSED</text>
<text x="95.2" y="33.3">V_FUSED</text>
<text x="151.1" y="33.3">V_FUSED</text>
<text x="285.3" y="35.9">A</text>
<text x="39.4" y="53.7">OUT_0_NEG</text>
<text x="95.3" y="53.7">OUT_1_NEG</text>
<text x="151.2" y="53.7">OUT_2_NEG</text>
<text x="52.5" y="58.5" transform="rotate(-90 52.5 58.5)">2</text>
<text x="108.3" y="58.5" transform="rotate(-90 108.3 58.5)">2</text>
<text x="164.2" y="58.5" transform="rotate(-90 164.2 58.5)">2</text>
<text x="190.6" y="58.7">V_OUT_LC_1</text>
<text x="207.6" y="55">1</text>
<text x="207.6" y="57.5">2</text>
<text x="23.2" y="62.6">OUT_0_BUFF</text>
<text x="45.6" y="61.3">1</text>
<text x="80.3" y="62.6">OUT_1_BUFF</text>
<text x="101.5" y="61.3">1</text>
<text x="136.2" y="62.6">OUT_2_BUFF</text>
<text x="157.4" y="61.3">1</text>
<text x="193.9" y="61.3">12V_EXT</text>
<text x="207.6" y="60.1">3</text>
<text x="52.5" y="66.1" transform="rotate(-90 52.5 66.1)">3</text>
<text x="108.3" y="66.1" transform="rotate(-90 108.3 66.1)">3</text>
<text x="164.2" y="66.1" transform="rotate(-90 164.2 66.1)">3</text>
<text x="207.6" y="69">1</text>
<text x="207.6" y="71.5">2</text>
<text x="190.6" y="72.7">V_OUT_LC_2</text>
<text x="193.9" y="75.3">12V_EXT</text>
<text x="207.6" y="74">3</text>
<text x="10.3" y="85.9">B</text>
<text x="285.3" y="85.9">B</text>
<text x="42.6" y="101.9">V_OUT_LC_1</text>
<text x="97.3" y="101.9">V_OUT_LC_1</text>
<text x="151.9" y="101.9">V_OUT_LC_1</text>
<text x="203.3" y="101.9">V_OUT_LC_2</text>
<text x="44.5" y="114.6">OUT_3_NEG</text>
<text x="99.1" y="114.6">OUT_4_NEG</text>
<text x="153.7" y="114.6">OUT_5_NEG</text>
<text x="206.4" y="114.6">OUT_6_NEG</text>
<text x="58.5" y="124.5" transform="rotate(-90 58.5 124.5)">6</text>
<text x="113.1" y="124.5" transform="rotate(-90 113.1 124.5)">6</text>
<text x="167.7" y="124.5" transform="rotate(-90 167.7 124.5)">5</text>
<text x="220.4" y="124.5" transform="rotate(-90 220.4 124.5)">5</text>
<text x="25.1" y="128.6">OUT_3_BUFF</text>
<text x="50.7" y="129.6">4</text>
<text x="80.3" y="128.6">OUT_4_BUFF</text>
<text x="105.3" y="129.6">4</text>
<text x="134.9" y="128.6">OUT_5_BUFF</text>
<text x="159.9" y="129.6">1</text>
<text x="187.6" y="128.6">OUT_6_BUFF</text>
<text x="212.7" y="129.6">1</text>
<text x="10.3" y="135.9">C</text>
<text x="58.5" y="132.2" transform="rotate(-90 58.5 132.2)">3</text>
<text x="113.1" y="132.2" transform="rotate(-90 113.1 132.2)">3</text>
<text x="167.7" y="132.2" transform="rotate(-90 167.7 132.2)">2</text>
<text x="220.4" y="132.2" transform="rotate(-90 220.4 132.2)">2</text>
<text x="285.3" y="135.9">C</text>
<text x="167" y="155.3">5V_INT</text>
<text x="42.6" y="157.2">V_OUT_LC_2</text>
<text x="97.3" y="157.2">V_OUT_LC_2</text>
<text x="44.5" y="169.9">OUT_7_NEG</text>
<text x="99.1" y="169.9">OUT_8_NEG</text>
<text x="134.2" y="173">QMOSI</text>
<text x="182.6" y="172.2" transform="rotate(-90 182.6 172.2)">2</text>
<text x="200.7" y="170.5">DS_LED_DO_BUFF</text>
<text x="58.5" y="179.8" transform="rotate(-90 58.5 179.8)">5</text>
<text x="113.1" y="179.8" transform="rotate(-90 113.1 179.8)">6</text>
<text x="179.6" y="176.9">3</text>
<text x="10.3" y="185.9">D</text>
<text x="25.1" y="183.8">OUT_7_BUFF</text>
<text x="50.7" y="184.9">1</text>
<text x="79.7" y="183.8">OUT_8_BUFF</text>
<text x="105.3" y="184.9">4</text>
<text x="135.1" y="181.9">QSCK</text>
<text x="182.6" y="183.6" transform="rotate(-90 182.6 183.6)">1</text>
<text x="200" y="185.7">DS_LED_CK_BUFF</text>
<text x="285.3" y="185.9">D</text>
<text x="58.5" y="187.4" transform="rotate(-90 58.5 187.4)">2</text>
<text x="113.1" y="187.4" transform="rotate(-90 113.1 187.4)">3</text>
<text x="68.6" y="216.9">5V_INT</text>
<text x="171.4" y="216.9">5V_INT</text>
<text x="20.7" y="227">OUT_6</text>
<text x="109.2" y="227">OUT_6_BUFF</text>
<text x="129.9" y="227">OUT_8</text>
<text x="212.1" y="227">OUT_8_BUFF</text>
<text x="20.7" y="230.8">OUT_4</text>
<text x="109.2" y="230.8">OUT_4_BUFF</text>
<text x="129.9" y="230.8">OUT_7</text>
<text x="212.1" y="230.8">OUT_7_BUFF</text>
<text x="10.3" y="235.9">E</text>
<text x="20.7" y="238.4">OUT_2</text>
<text x="20.7" y="234.6">OUT_3</text>
<text x="109.2" y="238.4">OUT_2_BUFF</text>
<text x="109.2" y="234.6">OUT_3_BUFF</text>
<text x="129.9" y="234.6">OUT_5</text>
<text x="132.2" y="238.4">VFD</text>
<text x="212.1" y="238.4">VFD_BUFF</text>
<text x="212.1" y="234.6">OUT_5_BUFF</text>
<text x="285.3" y="235.9">E</text>
<text x="20.7" y="242.3">OUT_1</text>
<text x="109.2" y="242.3">OUT_1_BUFF</text>
<text x="20.7" y="246.1">OUT_0</text>
<text x="109.2" y="246.1">OUT_0_BUFF</text>
<text x="129.6" y="246.1">PS_ON</text>
<text x="212.7" y="246.1">PS_ON_BUFF</text>
<text x="10.3" y="285.9">F</text>
<text x="285.3" y="285.9">F</text>
<text x="10.3" y="335.9">G</text>
<text x="285.3" y="335.9">G</text>
<text x="10.2" y="385.9">H</text>
<text x="285.2" y="385.9">H</text>
<text x="35" y="409.9">1</text>
<text x="85" y="409.9">2</text>
<text x="135" y="409.9">3</text>
<text x="185" y="409.9">4</text>
<text x="235" y="409.9">5</text>
<text x="285" y="409.9">6</text>
</g>
<g font-size="1.8" fill="#008484">
<text x="56" y="33.5" transform="rotate(-90 56 33.5)">0.063W</text>
<text x="111.6" y="33.8" transform="rotate(-90 111.6 33.8)">0.063W</text>
<text x="167.5" y="34.8" transform="rotate(-90 167.5 34.8)">0.063W</text>
<text x="51.7" y="38.3" transform="rotate(-90 51.7 38.3)">R42</text>
<text x="56" y="37.4" transform="rotate(-90 56 37.4)">1%</text>
<text x="107.5" y="38.3" transform="rotate(-90 107.5 38.3)">R46</text>
<text x="111.6" y="37.6" transform="rotate(-90 111.6 37.6)">1%</text>
<text x="163.4" y="38.3" transform="rotate(-90 163.4 38.3)">R49</text>
<text x="167.5" y="38.6" transform="rotate(-90 167.5 38.6)">1%</text>
<text x="51" y="47" transform="rotate(-90 51 47)">D11</text>
<text x="56" y="42.2" transform="rotate(-90 56 42.2)">4K7</text>
<text x="104.4" y="47.5" transform="rotate(-90 104.4 47.5)">OUT_1</text>
<text x="106.9" y="47" transform="rotate(-90 106.9 47)">D13</text>
<text x="111.6" y="42.5" transform="rotate(-90 111.6 42.5)">4K7</text>
<text x="162.8" y="47" transform="rotate(-90 162.8 47)">D15</text>
<text x="167.5" y="43.5" transform="rotate(-90 167.5 43.5)">4K7</text>
<text x="48.5" y="48.1" transform="rotate(-90 48.5 48.1)">OUT_0</text>
<text x="66.9" y="49" transform="rotate(-90 66.9 49)">X5R</text>
<text x="160.2" y="48.7" transform="rotate(-90 160.2 48.7)">OUT_2</text>
<text x="179.9" y="49" transform="rotate(-90 179.9 49)">X5R</text>
<text x="28.8" y="59.5">180R</text>
<text x="34.9" y="59.5">1%</text>
<text x="38.7" y="59.5">0.063W</text>
<text x="66.9" y="58.8" transform="rotate(-90 66.9 58.8)">50V</text>
<text x="66.9" y="54.1" transform="rotate(-90 66.9 54.1)">10%</text>
<text x="142.3" y="59.8">180R</text>
<text x="148.4" y="59.8">1%</text>
<text x="152.2" y="59.8">0.063W</text>
<text x="179.9" y="58.8" transform="rotate(-90 179.9 58.8)">50V</text>
<text x="179.9" y="54.1" transform="rotate(-90 179.9 54.1)">10%</text>
<text x="213.5" y="57.6">J52</text>
<text x="213.5" y="59.9">V_OUT_3-5</text>
<text x="225.3" y="59.9">Select</text>
<text x="39.5" y="64.4">R40</text>
<text x="61.2" y="63.5" transform="rotate(-90 61.2 63.5)">C73</text>
<text x="66.9" y="63.5" transform="rotate(-90 66.9 63.5)">10u</text>
<text x="83.9" y="60">180R</text>
<text x="90" y="60">1%</text>
<text x="93.8" y="60">0.063W</text>
<text x="95.4" y="64.4">R43</text>
<text x="151.3" y="64.4">R47</text>
<text x="174.2" y="63.5" transform="rotate(-90 174.2 63.5)">C70</text>
<text x="179.9" y="63.5" transform="rotate(-90 179.9 63.5)">10u</text>
<text x="213.5" y="71.6">J29</text>
<text x="213.5" y="73.9">V_OUT_6-9</text>
<text x="225.3" y="73.9">Select</text>
<text x="56.3" y="124.6" transform="rotate(-90 56.3 124.6)">D</text>
<text x="110.9" y="124.6" transform="rotate(-90 110.9 124.6)">D</text>
<text x="165.5" y="124.6" transform="rotate(-90 165.5 124.6)">D</text>
<text x="218.2" y="124.6" transform="rotate(-90 218.2 124.6)">D</text>
<text x="35.6" y="126.1">1K</text>
<text x="39.2" y="126.1">1%</text>
<text x="42.7" y="130.4">R54</text>
<text x="43.1" y="126.1">0.063W</text>
<text x="48.3" y="131">Q27B</text>
<text x="50.7" y="127.4">G</text>
<text x="89.2" y="126.3">1K</text>
<text x="92.8" y="126.3">1%</text>
<text x="96.7" y="126.3">0.063W</text>
<text x="96.7" y="130.4">R56</text>
<text x="102.9" y="131">Q26B</text>
<text x="105.3" y="127.4">G</text>
<text x="145.3" y="126.3">1K</text>
<text x="149" y="126.3">1%</text>
<text x="151.3" y="130.4">R41</text>
<text x="152.8" y="126.3">0.063W</text>
<text x="157.5" y="131">Q25A</text>
<text x="159.9" y="127.4">G</text>
<text x="197.9" y="126.3">1K</text>
<text x="201.5" y="126.3">1%</text>
<text x="204" y="130.4">R45</text>
<text x="205.4" y="126.3">0.063W</text>
<text x="210.2" y="131">Q27A</text>
<text x="212.6" y="127.4">G</text>
<text x="56.3" y="132.2" transform="rotate(-90 56.3 132.2)">S</text>
<text x="110.9" y="132.2" transform="rotate(-90 110.9 132.2)">S</text>
<text x="165.5" y="132.2" transform="rotate(-90 165.5 132.2)">S</text>
<text x="218.2" y="132.2" transform="rotate(-90 218.2 132.2)">S</text>
<text x="172.9" y="161.9" transform="rotate(-90 172.9 161.9)">C199</text>
<text x="177.8" y="162.8">0u1</text>
<text x="182.5" y="162.8">16V</text>
<text x="187.2" y="162.8">10%</text>
<text x="192.3" y="162.8">X7R</text>
<text x="161.7" y="171.8">U12A</text>
<text x="183.7" y="168.7">470R</text>
<text x="188.2" y="172.3">R186</text>
<text x="189.8" y="168.7">1%</text>
<text x="193.6" y="168.7">0.1W</text>
<text x="56.3" y="179.8" transform="rotate(-90 56.3 179.8)">D</text>
<text x="110.9" y="179.8" transform="rotate(-90 110.9 179.8)">D</text>
<text x="158.1" y="178">74HCT2G34GW,125</text>
<text x="36.1" y="181.7">1K</text>
<text x="39.7" y="181.7">1%</text>
<text x="42.7" y="185.6">R50</text>
<text x="43.6" y="181.7">0.063W</text>
<text x="50.7" y="182.6">G</text>
<text x="89.9" y="181.5">1K</text>
<text x="93.6" y="181.5">1%</text>
<text x="97.3" y="185.6">R52</text>
<text x="97.4" y="181.5">0.063W</text>
<text x="105.3" y="182.6">G</text>
<text x="161.9" y="180.6">U12B</text>
<text x="183.1" y="183.9">470R</text>
<text x="189.2" y="183.9">1%</text>
<text x="193" y="183.9">0.1W</text>
<text x="48.3" y="186.3">Q26A</text>
<text x="56.3" y="187.4" transform="rotate(-90 56.3 187.4)">S</text>
<text x="102.9" y="186.3">Q25B</text>
<text x="110.9" y="187.4" transform="rotate(-90 110.9 187.4)">S</text>
<text x="187.5" y="187.6">R185</text>
<text x="79.4" y="213.6">0u1</text>
<text x="84.1" y="213.6">16V</text>
<text x="88.8" y="213.6">10%</text>
<text x="93.9" y="213.6">X7R</text>
<text x="182.3" y="213.6">0u1</text>
<text x="187" y="213.6">16V</text>
<text x="191.7" y="213.6">10%</text>
<text x="196.7" y="213.6">X7R</text>
<text x="93.3" y="219.3">C71</text>
<text x="196.1" y="219.3">C74</text>
<text x="31.8" y="254.6" transform="rotate(-90 31.8 254.6)">0.2W</text>
<text x="38.2" y="254.6" transform="rotate(-90 38.2 254.6)">0.2W</text>
<text x="43.9" y="254.6" transform="rotate(-90 43.9 254.6)">0.2W</text>
<text x="49.6" y="254.6" transform="rotate(-90 49.6 254.6)">0.2W</text>
<text x="55.9" y="254.6" transform="rotate(-90 55.9 254.6)">0.2W</text>
<text x="61.6" y="254.6" transform="rotate(-90 61.6 254.6)">0.2W</text>
<text x="138.7" y="257.4" transform="rotate(-90 138.7 257.4)">R44</text>
<text x="142.3" y="257.2" transform="rotate(-90 142.3 257.2)">1%</text>
<text x="142.3" y="253.4" transform="rotate(-90 142.3 253.4)">0.2W</text>
<text x="144.4" y="257.4" transform="rotate(-90 144.4 257.4)">R48</text>
<text x="148" y="257.2" transform="rotate(-90 148 257.2)">1%</text>
<text x="148" y="253.4" transform="rotate(-90 148 253.4)">0.2W</text>
<text x="149.5" y="257.4" transform="rotate(-90 149.5 257.4)">R51</text>
<text x="153.1" y="257.2" transform="rotate(-90 153.1 257.2)">1%</text>
<text x="153.1" y="253.4" transform="rotate(-90 153.1 253.4)">0.2W</text>
<text x="154.5" y="257.4" transform="rotate(-90 154.5 257.4)">R53</text>
<text x="158.2" y="257.2" transform="rotate(-90 158.2 257.2)">1%</text>
<text x="158.2" y="253.4" transform="rotate(-90 158.2 253.4)">0.2W</text>
<text x="163.9" y="257.2" transform="rotate(-90 163.9 257.2)">1%</text>
<text x="163.9" y="253.4" transform="rotate(-90 163.9 253.4)">0.2W</text>
<text x="28.2" y="258.7" transform="rotate(-90 28.2 258.7)">R57</text>
<text x="31.8" y="263.3" transform="rotate(-90 31.8 263.3)">10K</text>
<text x="31.8" y="258.5" transform="rotate(-90 31.8 258.5)">1%</text>
<text x="34.5" y="258.7" transform="rotate(-90 34.5 258.7)">R58</text>
<text x="38.2" y="263.3" transform="rotate(-90 38.2 263.3)">10K</text>
<text x="38.2" y="258.5" transform="rotate(-90 38.2 258.5)">1%</text>
<text x="40.2" y="258.7" transform="rotate(-90 40.2 258.7)">R59</text>
<text x="43.9" y="263.3" transform="rotate(-90 43.9 263.3)">10K</text>
<text x="43.9" y="258.5" transform="rotate(-90 43.9 258.5)">1%</text>
<text x="45.9" y="258.7" transform="rotate(-90 45.9 258.7)">R39</text>
<text x="49.6" y="263.3" transform="rotate(-90 49.6 263.3)">10K</text>
<text x="49.6" y="258.5" transform="rotate(-90 49.6 258.5)">1%</text>
<text x="52.3" y="259.3" transform="rotate(-90 52.3 259.3)">R116</text>
<text x="55.9" y="263.3" transform="rotate(-90 55.9 263.3)">10K</text>
<text x="55.9" y="258.5" transform="rotate(-90 55.9 258.5)">1%</text>
<text x="58" y="259.3" transform="rotate(-90 58 259.3)">R118</text>
<text x="61.6" y="263.3" transform="rotate(-90 61.6 263.3)">10K</text>
<text x="61.6" y="258.5" transform="rotate(-90 61.6 258.5)">1%</text>
<text x="142.3" y="262.1" transform="rotate(-90 142.3 262.1)">10K</text>
<text x="148" y="262.1" transform="rotate(-90 148 262.1)">10K</text>
<text x="153.1" y="262.1" transform="rotate(-90 153.1 262.1)">10K</text>
<text x="158.2" y="262.1" transform="rotate(-90 158.2 262.1)">10K</text>
<text x="160.2" y="258" transform="rotate(-90 160.2 258)">R243</text>
<text x="163.9" y="262.1" transform="rotate(-90 163.9 262.1)">10K</text>
</g>
<g font-size="1.7" fill="#840000">
<text x="190.9" y="56.2">VLC1_FUSED</text>
<text x="190.9" y="70.1">VLC2_FUSED</text>
</g>
<g font-size="1.4" fill="#008484">
<text x="57.3" y="41.6" transform="rotate(-90 57.3 41.6)">D28</text>
<text x="113.1" y="41.6" transform="rotate(-90 113.1 41.6)">D27</text>
<text x="170.3" y="41.6" transform="rotate(-90 170.3 41.6)">D26</text>
<text x="62.3" y="47.9" transform="rotate(-90 62.3 47.9)">3A</text>
<text x="62.3" y="45.1" transform="rotate(-90 62.3 45.1)">40V</text>
<text x="118.2" y="47.9" transform="rotate(-90 118.2 47.9)">3A</text>
<text x="118.2" y="45.1" transform="rotate(-90 118.2 45.1)">40V</text>
<text x="175.4" y="47.9" transform="rotate(-90 175.4 47.9)">3A</text>
<text x="175.4" y="45.1" transform="rotate(-90 175.4 45.1)">40V</text>
<text x="63.6" y="107.8" transform="rotate(-90 63.6 107.8)">100V+</text>
<text x="118.2" y="107.8" transform="rotate(-90 118.2 107.8)">100V+</text>
<text x="172.8" y="107.8" transform="rotate(-90 172.8 107.8)">100V+</text>
<text x="225.5" y="107.8" transform="rotate(-90 225.5 107.8)">100V+</text>
<text x="58.5" y="108.9" transform="rotate(-90 58.5 108.9)">D18</text>
<text x="63.6" y="111.9" transform="rotate(-90 63.6 111.9)">1A+</text>
<text x="113.1" y="108.9" transform="rotate(-90 113.1 108.9)">D19</text>
<text x="118.2" y="111.9" transform="rotate(-90 118.2 111.9)">1A+</text>
<text x="167.7" y="108.9" transform="rotate(-90 167.7 108.9)">D12</text>
<text x="172.8" y="111.9" transform="rotate(-90 172.8 111.9)">1A+</text>
<text x="220.4" y="108.9" transform="rotate(-90 220.4 108.9)">D14</text>
<text x="225.5" y="111.9" transform="rotate(-90 225.5 111.9)">1A+</text>
<text x="58.5" y="164.2" transform="rotate(-90 58.5 164.2)">D16</text>
<text x="63.6" y="167.1" transform="rotate(-90 63.6 167.1)">1A+</text>
<text x="63.6" y="163" transform="rotate(-90 63.6 163)">100V+</text>
<text x="113.1" y="164.2" transform="rotate(-90 113.1 164.2)">D17</text>
<text x="118.2" y="167.1" transform="rotate(-90 118.2 167.1)">1A+</text>
<text x="118.2" y="163" transform="rotate(-90 118.2 163)">100V+</text>
<text x="184.5" y="175.5">BAT54C</text>
<text x="186.8" y="179.4" transform="rotate(-90 186.8 179.4)">D34</text>
</g>
<g font-size="1.4" fill="#840000">
<text x="58.8" y="42.5" transform="rotate(-90 58.8 42.5)">1</text>
<text x="114.7" y="42.5" transform="rotate(-90 114.7 42.5)">1</text>
<text x="171.8" y="42.5" transform="rotate(-90 171.8 42.5)">1</text>
<text x="58.8" y="48.9" transform="rotate(-90 58.8 48.9)">2</text>
<text x="114.7" y="48.9" transform="rotate(-90 114.7 48.9)">2</text>
<text x="171.8" y="48.9" transform="rotate(-90 171.8 48.9)">2</text>
<text x="148" y="171.8">1</text>
<text x="158.1" y="171.8">6</text>
<text x="148" y="180.7">3</text>
<text x="158.1" y="180.7">4</text>
</g>
<g font-size=".3">
<text x="45.1" y="61.6">TR1_G</text>
<text x="101" y="61.6">TR3_G</text>
<text x="156.8" y="61.6">TR5_G</text>
<text x="47.6" y="127.6">out3_g</text>
<text x="101.6" y="127.6">out4_g</text>
<text x="157.5" y="127.6">out5_g</text>
<text x="209.5" y="127.6">out6_g</text>
<text x="174" y="172">U12_OUTA</text>
<text x="47.6" y="182.8">out7_g</text>
<text x="102.2" y="182.8">out8_g</text>
<text x="174" y="180.9">U12_OUTB</text>
</g>
</svg>
